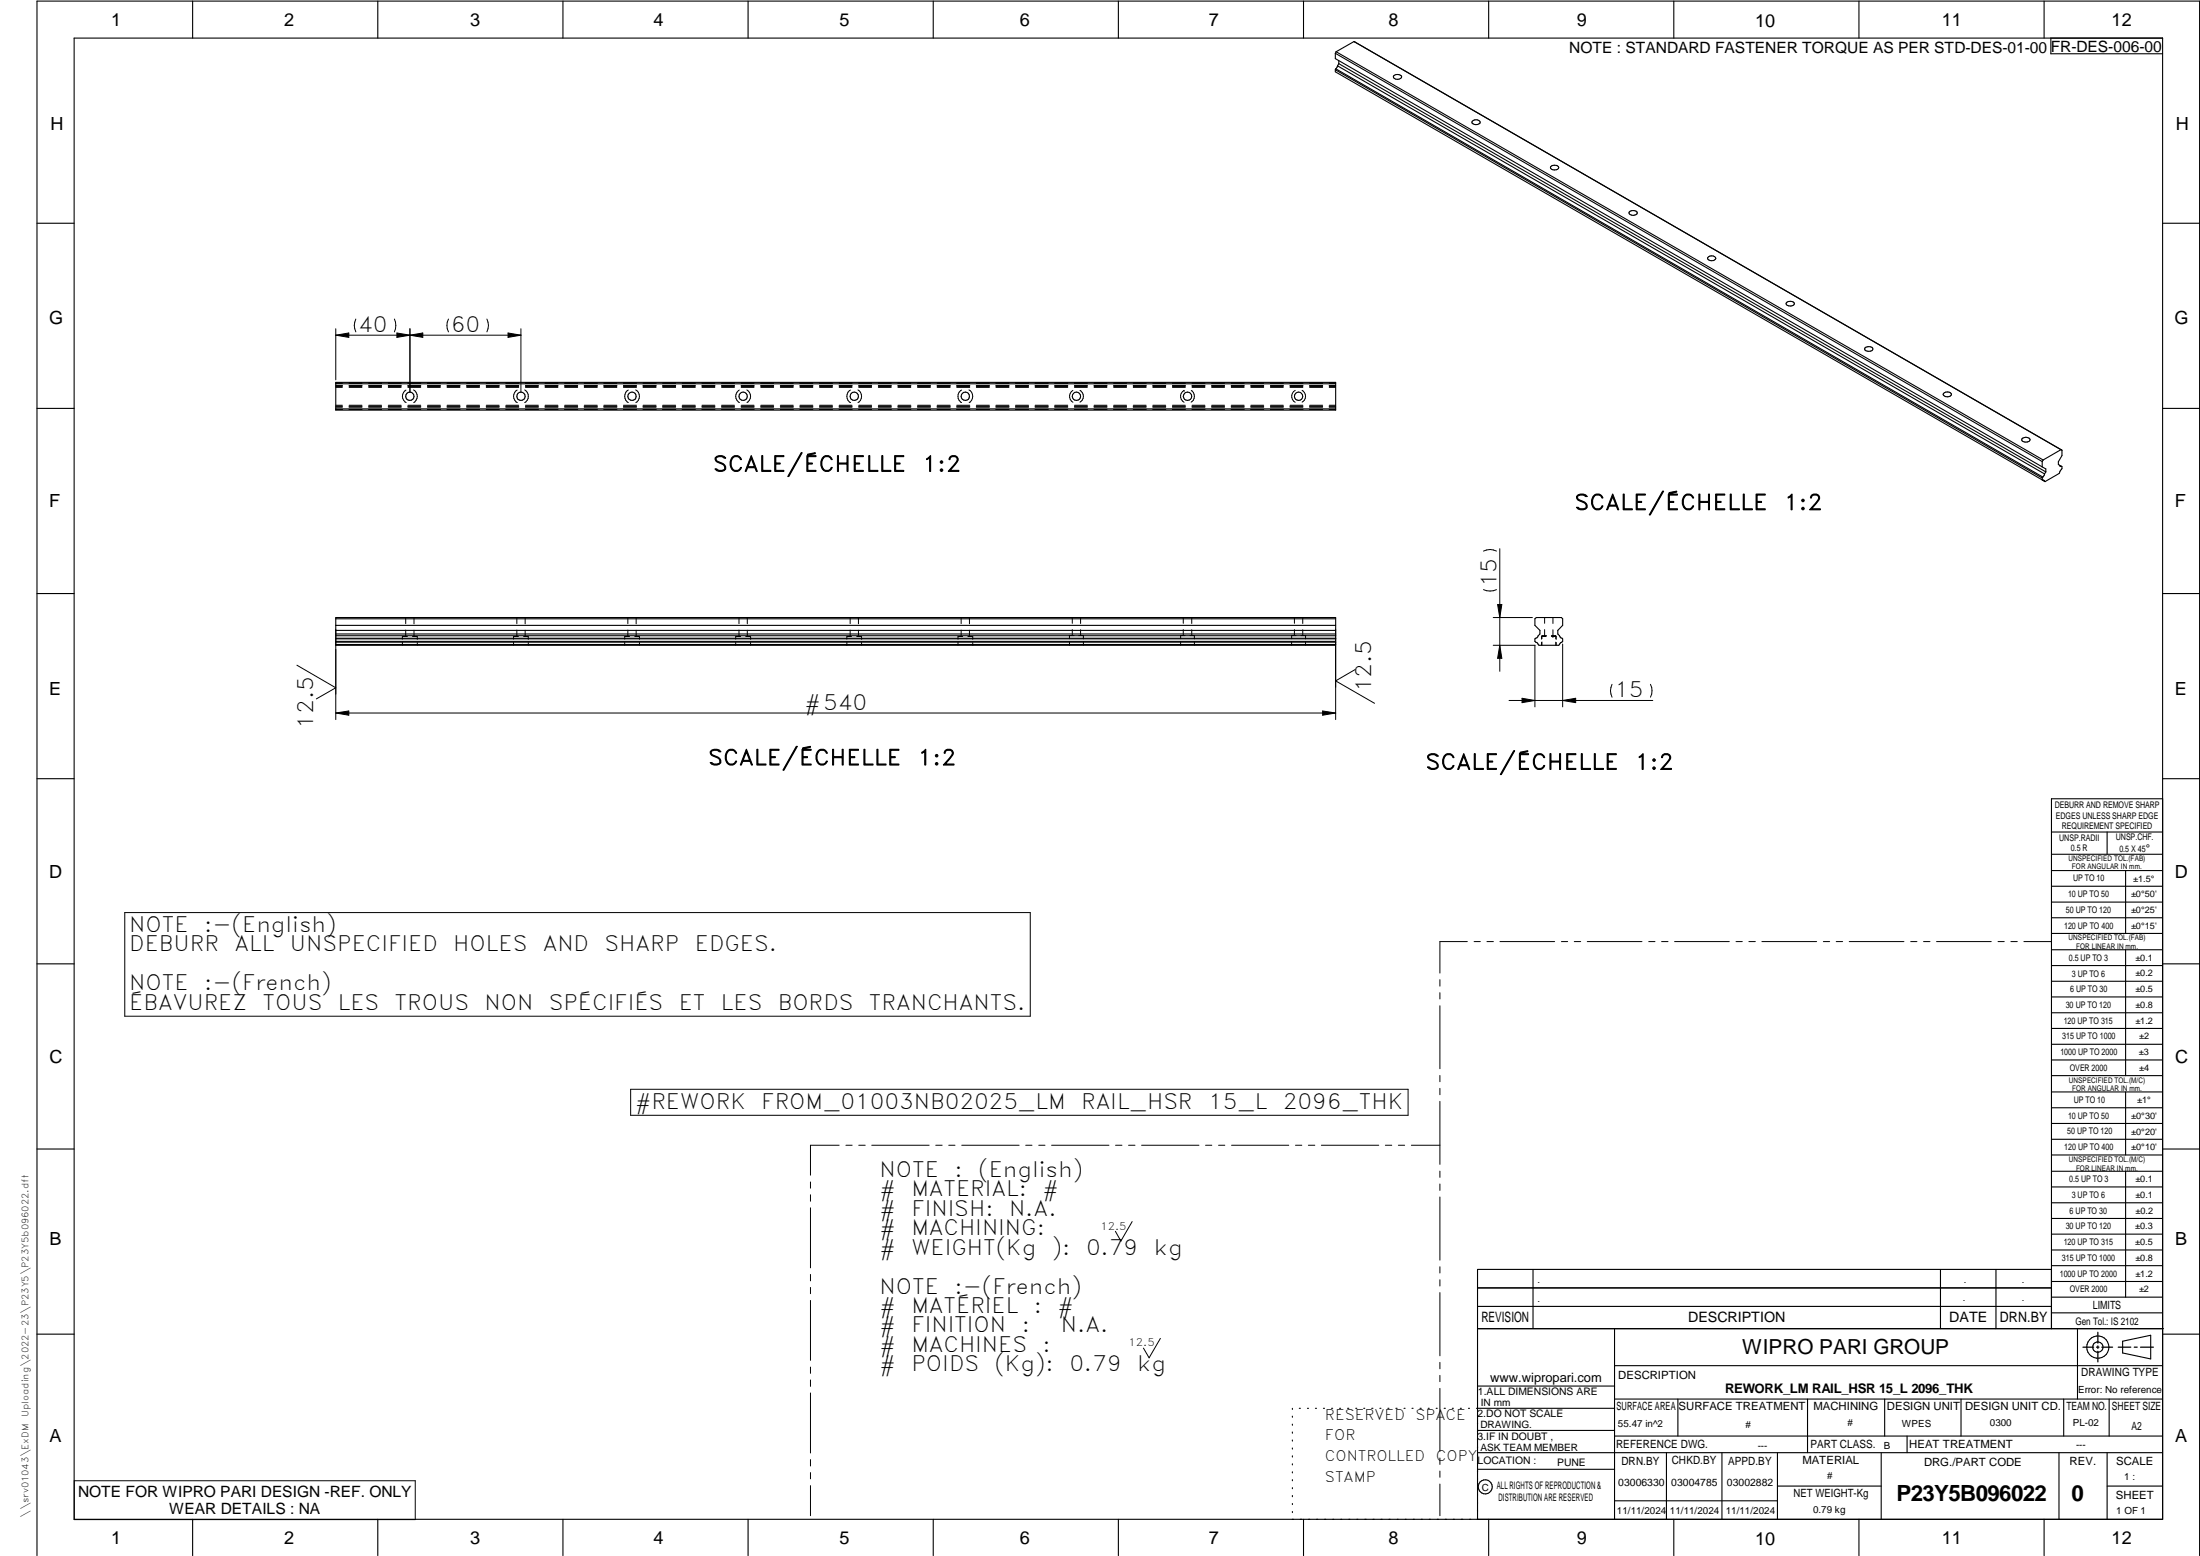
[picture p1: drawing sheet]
<svg xmlns="http://www.w3.org/2000/svg" width="594mm" height="420mm" viewBox="0 0 594 420" stroke-linecap="round" stroke-linejoin="round" font-family="sans-serif">
<g fill="none" stroke="#000" stroke-width=".3">
<path d="M20 10.3h564v400h-564zM52 .3v10M102 .3v10M152 .3v10M202 .3v10M252 .3v10M302 .3v10M352 .3v10M360.6 14.4v1.4l190.9 110.3M360.6 18.8v.6l190.9 110.2M360.6 14.4l190.9 110.2M360.6 18.8l190.9 110.3"/>
<path d="M360.7 18.6l-.1 .2M360.7 18.6l190.9 110.2M360.8 14l-.2 .4M360.8 14l190.9 110.2M361.2 17.8l-.5 .8M361.2 17.8l190.9 110.2M361.5 17.2l-.3 .6M361.5 16.4v.8M361.5 17.2l190.9 110.2M365.6 11.2l.3 .1M365.6 11.2l-4.8 2.8M365.6 11.2l191.2 110.4"/>
<path d="M402 .3v10M452 .3v10M502 .3v10M552 .3v10M553.8 10.3v4.2h30.2M376.3 20.5l.2-.2a1.36 1.36 0 0 1 2 .4 1.27 1.27 0 0 1-2.2 0zM397.5 32.8a1.36 1.36 0 0 1 2.2 .2 1.31 1.31 0 0 1-2.2 0zM418.8 45l1-.4a.98 .98 0 0 1 1.1 .7 1.31 1.31 0 0 1-2.2 0zM440 57.2l1-.3a.8 .8 0 0 1 1 .8l-.2 .3a1.34 1.34 0 0 1-1.9-.5zM10 60.3h10M461.2 69.5a1.35 1.35 0 0 1 2.1 .3 1.31 1.31 0 0 1-2.2 0zM584 60.3h10"/>
<path d="M482.4 81.7l1-.3a.8 .8 0 0 1 1.1 .9l-1.1 .3a.81 .81 0 0 1-1-.9zM503.6 94l1-.4a.77 .77 0 0 1 1.1 .9l-1.1 .4a.81 .81 0 0 1-1-.9zM10 110.3h10M90.7 103.3h270v7.4h-270zM90.7 110.4h270M90.7 103.6h270M524.8 106.3a1.38 1.38 0 0 1 2.2 .2 1.27 1.27 0 0 1-2.3 0zM546 118.5l.3-.2a1.41 1.41 0 0 1 1.9 .4 1.35 1.35 0 0 1-2.3 0zM584 110.3h10M551.5 124.6v1.5M551.5 129.1v.5M551.5 126.1l.9 .5v.8"/>
<path d="M551.5 129.6l.1 .1M551.6 129.7l.6 .3M551.6 129.7l.5 .3M551.6 128.8l-.1 .3M551.7 124.2l-.2 .4M552.1 130h.1M552.1 128l-.5 .8M552.4 127.4l-.3 .6M556.2 125.6l.4 .3M556.2 125.6l.1 .3h.3M556.6 125.9l.2 .1v.5l-.8 1.3-3.8 2.2M556.8 121.6v1.4l-1 1.7v.7l.4 .2"/>
<path d="M556.8 121.6l-.3-.2-4.8 2.8M10 160.3h10M90.7 174h270M90.7 173.4h270M90.7 167.1h270M90.7 168.9h270M90.7 170.2h270M90.7 171.2h270M90.7 171.7h270M90.7 172.3h270M90.7 172.5h270M90.7 173.2h270"/>
<path d="M360.7 171.7v-4.9h-270v7.4h270v-.8M360.7 172.3v1.1M360.7 171.7v.6M414.5 167.1l.4-.3h6.7l.4 .3v1.8l-1.3 1.3v1l.8 1 .5 .3v.7l-1.1 1h-5.3l-.6-.7-.5-.3v-.7l.5-.3 .8-1v-1l-1.3-1.3zM584 160.3h10M10 210.3h10M584 215.7h-30v143.1M584 210.3h10M554 224.7h30M554 230.7h30M554 235.1h30M554 239.3h30"/>
<path d="M569 224.7v6M574 235.1v17M554 243.6h30M554 247.8h30M554 252.1h30M554 256.5h30M574 256.5v33.9M10 260.3h10M554 260.7h30M554 265h30M554 269.2h30M554 273.5h30"/>
<path d="M554 277.7h30M584 260.3h10M554 282h30M554 286.2h30M554 290.4h30M554 294.9h30M554 299.1h30M574 294.9v17M10 310.3h10M554 303.4h30M554 307.6h30M554 311.9h30"/>
<path d="M554 316.3h30M574 316.3v34M584 310.3h10M554 320.5h30M554 324.8h30M554 329h30M554 333.2h30M554 337.5h30M399 358.8h185.2M399 352.8h155M399 347.8h155M414 342.8v16"/>
<path d="M436 358.8v51.5M524 342.8v16M539 342.8v16M554 341.8h30M554 346h30M554 350.3h30M554 354.5h30M554 342.8h-155v67.5M561 358.8v19M10 360.3h10M399 374.3h37M436 377.8h148"/>
<path d="M453.1 377.8v10M488.1 377.8v14.5M508.9 377.8v10M529.5 377.8v10M557.3 377.8v10M569.5 377.8v10M573.2 362.2l7.6-1.6v6.3l-7.6-1.6zM584 368.8h-148M584 360.3h10M349 380.3v.3M349 382.4v.3M349 384.6v.3"/>
<path d="M349 386.7v.3M349 388.8v.3M349 391v.3M349 393.1v.3M349 395.3v.3M349 397.4v.3M349 399.5v.3M350.9 380.3h.2M353.1 380.3h.2M355.2 380.3h.3M357.4 380.3h.3M359.6 380.3h.3"/>
<path d="M361.7 380.3h.3M363.9 380.3h.3M366.1 380.3h.3M368.3 380.3h.2M370.4 380.3h.3M372.6 380.3h.3M374.8 380.3h.3M376.9 380.3h.4M379.1 380.3h.3M381.3 380.3h.3M383.4 380.3h.4M385.6 380.3h.3"/>
<path d="M387.8 380.3h.3M390 380.3h.3M392.2 380.3h.3M394.3 380.3h.3M396.5 380.3h.3M398.7 380.3h37.3M399 396.7h37M399 392.3h185M399 386.2h37M436 387.8h148M450 392.3v18M465 392.3v18"/>
<path d="M480 392.3v18M508 392.3v18M515 387.8v4.5M556 392.3v18M569 392.3v18M52 410.3v9.7M102 410.3v9.7M152 410.3v9.7M202 410.3v9.7M252 410.3v9.7M302 410.3v9.7M349 401.7v.3"/>
<path d="M349 403.8v.4M349 406v.3M349 408.1v.3M352 410.3v9.7M402 410.3v9.7M436 405.3h44M452 410.3v9.7M480 401.3h28M502 410.3v9.7M552 410.3v9.7M569 401.3h15M10 420v-419.7h584v419.7"/>
<circle cx="110.7" cy="107" r="1.12"/>
<circle cx="140.7" cy="107" r="1.13"/>
<circle cx="170.7" cy="107" r="1.11"/>
<circle cx="200.7" cy="107" r="1.12"/>
<circle cx="230.7" cy="107" r="1.13"/>
<circle cx="260.7" cy="107" r="1.11"/>
<circle cx="290.7" cy="107" r="1.12"/>
<circle cx="320.7" cy="107" r="1.13"/>
<circle cx="350.7" cy="107" r="1.11"/>
<circle cx="566.5" cy="363.7" r="1.39"/>
<circle cx="566.5" cy="363.8" r="3"/>
<circle cx="401.1" cy="401.5" r="1.9"/>
</g>
<g fill="none" stroke="#000" stroke-width=".27">
<path d="M90.7 90.5l3.5-.6v1.2zM90.7 88.8v13.8M90.7 90.5h50M96.1 86.1a3.8 3.8 0 0 0 0 3.5M106.5 86.1a4.1 4.1 0 0 1 0 3.5M107.2 89.9l7 1.2v-1.2l-7 1.2zM110.7 88.8v17.2M121.1 86.1a3.8 3.8 0 0 0 0 3.5M131.5 86.1a3.8 3.8 0 0 1 0 3.5M137.2 89.9l3.5 .6-3.5 .6zM140.7 88.8v17.2M90.7 109.7h1.7"/>
<path d="M90.7 109.9h1.7M90.7 104.4h1.7M90.7 103.5h1.7M90.7 104.1h1.7M90.7 104.6h1.7M90.7 109.4h1.7M92.4 110.6h-1.7M94.3 109.7h3.4M94.3 109.9h3.4M94.3 104.4h3.4M94.3 103.5h3.4M94.3 104.1h3.4"/>
<path d="M94.3 104.6h3.4M94.3 109.4h3.4M97.7 110.6h-3.4M99.6 109.7h3.4M99.6 109.9h3.4M99.6 104.4h3.4M99.6 103.5h3.4M99.6 104.1h3.4M99.6 104.6h3.4M99.6 109.4h3.4M103 110.6h-3.4M104.9 109.7h3.4"/>
<path d="M104.9 109.9h3.4M104.9 104.4h3.4M104.9 103.5h3.4M104.9 104.1h3.4M104.9 104.6h3.4M104.9 109.4h3.4M108.3 110.6h-3.4M109.6 105.3a1.94 1.94 0 0 0 .1 3.4M110.1 109.7h3.5M110.1 109.9h3.5M110.1 104.4h3.5M110.1 103.5h3.5"/>
<path d="M110.1 104.1h3.5M110.1 104.6h3.5M110.1 109.4h3.5M111.7 105.3a1.98 1.98 0 0 1 0 3.4M113.6 110.6h-3.5M115.4 109.7h3.5M115.4 109.9h3.5M115.4 104.4h3.5M115.4 103.5h3.5M115.4 104.1h3.5M115.4 104.6h3.5M115.4 109.4h3.5"/>
<path d="M118.9 110.6h-3.5M120.7 109.7h3.5M120.7 109.9h3.5M120.7 104.4h3.5M120.7 103.5h3.5M120.7 104.1h3.5M120.7 104.6h3.5M120.7 109.4h3.5M124.2 110.6h-3.5M126 109.7h3.5M126 109.9h3.5M126 104.4h3.5"/>
<path d="M126 103.5h3.5M126 104.1h3.5M126 104.6h3.5M126 109.4h3.5M129.5 110.6h-3.5M131.3 109.7h3.5M131.3 109.9h3.5M131.3 104.4h3.5M131.3 110.6h3.5M131.3 103.5h3.5M131.3 104.1h3.5M131.3 104.6h3.5"/>
<path d="M131.3 109.4h3.5M136.6 109.7h3.5M136.6 109.9h3.5M136.6 104.4h3.5M136.6 110.6h3.5M136.6 103.5h3.5M136.6 104.1h3.5M136.6 104.6h3.5M136.6 109.4h3.5M139.7 105.3a1.94 1.94 0 0 0 0 3.4M141.7 105.3a2 2 0 0 1 0 3.4M141.9 109.7h3.5"/>
<path d="M141.9 109.9h3.5M141.9 104.4h3.5M141.9 110.6h3.5M141.9 103.5h3.5M141.9 104.1h3.5M141.9 104.6h3.5M141.9 109.4h3.5M147.2 109.7h3.5M147.2 109.9h3.5M147.2 104.4h3.5M147.2 110.6h3.5M147.2 103.5h3.5"/>
<path d="M147.2 104.1h3.5M147.2 104.6h3.5M147.2 109.4h3.5M152.5 109.7h3.5M152.5 109.9h3.5M152.5 104.4h3.5M152.5 110.6h3.5M152.5 103.5h3.5M152.5 104.1h3.5M152.5 104.6h3.5M152.5 109.4h3.5M157.8 109.7h3.5"/>
<path d="M157.8 109.9h3.5M157.8 104.4h3.5M157.8 110.6h3.5M157.8 103.5h3.5M157.8 104.1h3.5M157.8 104.6h3.5M157.8 109.4h3.5M163.1 109.7h3.5M163.1 109.9h3.5M163.1 104.4h3.5M163.1 110.6h3.5M163.1 103.5h3.5"/>
<path d="M163.1 104.1h3.5M163.1 104.6h3.5M163.1 109.4h3.5M168.4 109.7h3.5M168.4 109.9h3.5M168.4 104.4h3.5M168.4 110.6h3.5M168.4 103.5h3.5M168.4 104.1h3.5M168.4 104.6h3.5M168.4 109.4h3.5M169.7 105.3a1.96 1.96 0 0 0 0 3.4"/>
<path d="M171.7 105.3a1.98 1.98 0 0 1 0 3.4M173.6 109.7h3.6M173.6 109.9h3.6M173.6 104.4h3.6M173.6 110.6h3.6M173.6 103.5h3.6M173.6 104.1h3.6M173.6 104.6h3.6M173.6 109.4h3.6M178.9 109.7h3.5M178.9 109.9h3.5M178.9 104.4h3.5"/>
<path d="M178.9 110.6h3.5M178.9 103.5h3.5M178.9 104.1h3.5M178.9 104.6h3.5M178.9 109.4h3.5M184.2 109.7h3.5M184.2 109.9h3.5M184.2 104.4h3.5M184.2 110.6h3.5M184.2 103.5h3.5M184.2 104.1h3.5M184.2 104.6h3.5"/>
<path d="M184.2 109.4h3.5M189.6 109.7h3.4M189.6 109.9h3.4M189.6 104.4h3.4M189.6 110.6h3.4M189.6 103.5h3.4M189.6 104.1h3.4M189.6 104.6h3.4M189.6 109.4h3.4M194.9 109.7h3.4M194.9 109.9h3.4M194.9 104.4h3.4"/>
<path d="M194.9 110.6h3.4M194.9 103.5h3.4M194.9 104.1h3.4M194.9 104.6h3.4M194.9 109.4h3.4M199.6 105.3a1.94 1.94 0 0 0 .1 3.4M200.1 109.7h3.5M200.1 109.9h3.5M200.1 104.4h3.5M200.1 110.6h3.5M200.1 103.5h3.5M200.1 104.1h3.5"/>
<path d="M200.1 104.6h3.5M200.1 109.4h3.5M201.7 105.3a1.98 1.98 0 0 1 0 3.4M205.4 109.7h3.5M205.4 109.9h3.5M205.4 104.4h3.5M205.4 110.6h3.5M205.4 103.5h3.5M205.4 104.1h3.5M205.4 104.6h3.5M205.4 109.4h3.5M210.7 109.7h3.5"/>
<path d="M210.7 109.9h3.5M210.7 104.4h3.5M210.7 110.6h3.5M210.7 103.5h3.5M210.7 104.1h3.5M210.7 104.6h3.5M210.7 109.4h3.5M216 109.7h3.5M216 109.9h3.5M216 104.4h3.5M216 110.6h3.5M216 103.5h3.5"/>
<path d="M216 104.1h3.5M216 104.6h3.5M216 109.4h3.5M221.3 109.7h3.5M221.3 109.9h3.5M221.3 104.4h3.5M221.3 110.6h3.5M221.3 103.5h3.5M221.3 104.1h3.5M221.3 104.6h3.5M221.3 109.4h3.5M226.6 109.7h3.5"/>
<path d="M226.6 109.9h3.5M226.6 104.4h3.5M226.6 110.6h3.5M226.6 103.5h3.5M226.6 104.1h3.5M226.6 104.6h3.5M226.6 109.4h3.5M229.7 105.3a1.94 1.94 0 0 0 0 3.4M231.7 105.3a2 2 0 0 1 0 3.4M231.9 109.7h3.5M231.9 109.9h3.5M231.9 104.4h3.5"/>
<path d="M231.9 110.6h3.5M231.9 103.5h3.5M231.9 104.1h3.5M231.9 104.6h3.5M231.9 109.4h3.5M237.2 109.7h3.5M237.2 109.9h3.5M237.2 104.4h3.5M237.2 110.6h3.5M237.2 103.5h3.5M237.2 104.1h3.5M237.2 104.6h3.5"/>
<path d="M237.2 109.4h3.5M242.5 109.7h3.4M242.5 109.9h3.4M242.5 104.4h3.4M242.5 110.6h3.4M242.5 103.5h3.4M242.5 104.1h3.4M242.5 104.6h3.4M242.5 109.4h3.4M247.8 109.7h3.4M247.8 109.9h3.4M247.8 104.4h3.4"/>
<path d="M247.8 110.6h3.4M247.8 103.5h3.4M247.8 104.1h3.4M247.8 104.6h3.4M247.8 109.4h3.4M253.1 109.7h3.5M253.1 109.9h3.5M253.1 104.4h3.5M253.1 110.6h3.5M253.1 103.5h3.5M253.1 104.1h3.5M253.1 104.6h3.5"/>
<path d="M253.1 109.4h3.5M258.4 109.7h3.5M258.4 109.9h3.5M258.4 104.4h3.5M258.4 110.6h3.5M258.4 103.5h3.5M258.4 104.1h3.5M258.4 104.6h3.5M258.4 109.4h3.5M259.7 105.3a1.96 1.96 0 0 0 0 3.4M261.7 105.3a1.98 1.98 0 0 1 0 3.4M263.6 109.7h3.6"/>
<path d="M263.6 109.9h3.6M263.6 104.4h3.6M263.6 110.6h3.6M263.6 103.5h3.6M263.6 104.1h3.6M263.6 104.6h3.6M263.6 109.4h3.6M268.9 109.7h3.6M268.9 109.9h3.6M268.9 104.4h3.6M268.9 110.6h3.6M268.9 103.5h3.6"/>
<path d="M268.9 104.1h3.6M268.9 104.6h3.6M268.9 109.4h3.6M274.2 109.7h3.5M274.2 109.9h3.5M274.2 104.4h3.5M274.2 110.6h3.5M274.2 103.5h3.5M274.2 104.1h3.5M274.2 104.6h3.5M274.2 109.4h3.5M279.5 109.7h3.5"/>
<path d="M279.5 109.9h3.5M279.5 104.4h3.5M279.5 110.6h3.5M279.5 103.5h3.5M279.5 104.1h3.5M279.5 104.6h3.5M279.5 109.4h3.5M284.8 109.7h3.5M284.8 109.9h3.5M284.8 104.4h3.5M284.8 110.6h3.5M284.8 103.5h3.5"/>
<path d="M284.8 104.1h3.5M284.8 104.6h3.5M284.8 109.4h3.5M289.7 105.4a1.87 1.87 0 0 0 0 3.2M290.1 109.7h3.5M290.1 109.9h3.5M290.1 104.4h3.5M290.1 110.6h3.5M290.1 103.5h3.5M290.1 104.1h3.5M290.1 104.6h3.5M290.1 109.4h3.5"/>
<path d="M291.6 105.4a1.82 1.82 0 0 1 0 3.2M295.4 109.7h3.5M295.4 109.9h3.5M295.4 104.4h3.5M295.4 110.6h3.5M295.4 103.5h3.5M295.4 104.1h3.5M295.4 104.6h3.5M295.4 109.4h3.5M300.7 109.7h3.5M300.7 109.9h3.5M300.7 104.4h3.5"/>
<path d="M300.7 110.6h3.5M300.7 103.5h3.5M300.7 104.1h3.5M300.7 104.6h3.5M300.7 109.4h3.5M306 109.7h3.5M306 109.9h3.5M306 104.4h3.5M306 110.6h3.5M306 103.5h3.5M306 104.1h3.5M306 104.6h3.5"/>
<path d="M306 109.4h3.5M311.3 109.7h3.5M311.3 109.9h3.5M311.3 104.4h3.5M311.3 110.6h3.5M311.3 103.5h3.5M311.3 104.1h3.5M311.3 104.6h3.5M311.3 109.4h3.5M316.6 109.7h3.5M316.6 109.9h3.5M316.6 104.4h3.5"/>
<path d="M316.6 110.6h3.5M316.6 103.5h3.5M316.6 104.1h3.5M316.6 104.6h3.5M316.6 109.4h3.5M319.7 105.4a1.83 1.83 0 0 0 0 3.2M319.7 105.4h.1M321.7 105.5a1.85 1.85 0 0 1-.1 3.1M321.9 109.7h3.5M321.9 109.9h3.5M321.9 104.4h3.5M321.9 110.6h3.5"/>
<path d="M321.9 103.5h3.5M321.9 104.1h3.5M321.9 104.6h3.5M321.9 109.4h3.5M327.2 109.7h3.5M327.2 109.9h3.5M327.2 104.4h3.5M327.2 110.6h3.5M327.2 103.5h3.5M327.2 104.1h3.5M327.2 104.6h3.5M327.2 109.4h3.5"/>
<path d="M332.5 109.7h3.5M332.5 109.9h3.5M332.5 104.4h3.5M332.5 110.6h3.5M332.5 103.5h3.5M332.5 104.1h3.5M332.5 104.6h3.5M332.5 109.4h3.5M337.8 109.7h3.4M337.8 109.9h3.4M337.8 104.4h3.4M337.8 110.6h3.4"/>
<path d="M337.8 103.5h3.4M337.8 104.1h3.4M337.8 104.6h3.4M337.8 109.4h3.4M343.1 109.7h3.4M343.1 109.9h3.4M343.1 104.4h3.4M343.1 110.6h3.4M343.1 103.5h3.4M343.1 104.1h3.4M343.1 104.6h3.4M343.1 109.4h3.4"/>
<path d="M348.4 109.7h3.4M348.4 109.9h3.4M348.4 104.4h3.4M348.4 110.6h3.4M348.4 103.5h3.4M348.4 104.1h3.4M348.4 104.6h3.4M348.4 109.4h3.4M349.8 105.4a1.83 1.83 0 0 0 0 3.2M351.6 105.4a1.82 1.82 0 0 1 0 3.2M353.6 109.7h3.6M353.6 109.9h3.6"/>
<path d="M353.6 104.4h3.6M353.6 110.6h3.6M353.6 103.5h3.6M353.6 104.1h3.6M353.6 104.6h3.6M353.6 109.4h3.6M358.9 109.7h1.8M358.9 109.9h1.8M358.9 104.4h1.8M358.9 110.6h1.8M358.9 103.5h1.8M358.9 104.1h1.8"/>
<path d="M358.9 104.6h1.8M358.9 109.4h1.8M400.6 148.8a3.9 3.9 0 0 1 3.5 0M400.6 159.2a4.2 4.2 0 0 0 3.5 0M405 148.2v33.1M80.2 179.6l10.5 6.1-5.3 3M90.7 169.9v24.4M108.7 173.4v.8M109.6 166.8v1.6M109.6 170.1v1.8M110 171.9h-1.3v.7M111.4 171.9h1.3v.7"/>
<path d="M111.8 166.8v1.6M111.8 170.2v1.7M112.7 173.5v.7M138.7 173.4v.8M139.6 166.8v1.6M139.6 170.1v1.8M140 171.9h-1.3v.7M141.4 171.9h1.3v.7M141.8 166.8v1.6M141.8 170.2v1.7M142.7 173.5v.7M168.7 173.4v.8"/>
<path d="M169.5 166.8v1.6M169.5 170.1v1.8M170 171.9h-1.3v.7M171.4 171.9h1.3v.7M171.8 166.8v1.6M171.8 170.2v1.7M172.7 173.5v.7M198.7 173.4v.8M199.6 166.8v1.6M199.6 170.1v1.8M200 171.9h-1.3v.7M201.4 171.9h1.3v.7"/>
<path d="M201.8 166.8v1.6M201.8 170.2v1.7M202.7 173.5v.7M228.7 173.4v.8M229.6 166.8v1.6M229.6 170.1v1.8M229.9 171.9h-1.2v.7M231.3 171.9h1.4v.7M231.8 166.8v1.6M231.8 170.2v1.7M232.7 173.5v.7M258.7 173.4v.8"/>
<path d="M259.5 166.8v1.6M259.5 170.1v1.8M260 171.9h-1.3v.7M261.4 171.9h1.3v.7M261.8 166.8v1.6M261.8 170.2v1.7M262.7 173.5v.7M288.8 173.4v.8M289.6 166.8v1.5M289.6 170v1.6M290 171.6h-1.2v.9M291.3 171.6h1.3v.9"/>
<path d="M291.8 166.8v1.6M291.8 170.1v1.5M292.6 173.4v.8M318.8 173.4v.8M319.5 166.8v1.5M319.5 170v1.6M320 171.6h-1.2v.9M321.3 171.6h1.2v.9M321.8 166.8v1.6M321.8 170.1v1.5M322.5 173.4v.8M348.8 173.4v.8"/>
<path d="M349.5 166.8v1.5M349.5 170v1.6M350 171.6h-1.2v.9M351.3 171.6h1.2v.9M351.8 166.8v1.6M351.8 170.1v1.5M352.5 173.4v.8M360.7 169.9v24.4M403.2 166.8h10.6M403.2 174.2h11.3v16.7M404.4 163.2h1.1l-.5 3.6zM405 174.2l.5 3.6h-1.1z"/>
<path d="M416.3 173.4v.8M416.4 173.4v.8M417.1 171.6h.1M417.1 166.8v1.5M417.1 170v1.6M417.1 171.8v.1M417.5 171.9h-1.2v.7M417.6 171.6h-1.2v.9M418.9 171.9h1.3v.7M418.9 171.6h1.2v.9M419.3 171.9h.1M419.3 166.8v1.6"/>
<path d="M419.3 170.1v1.6M420.1 173.4v.8M420.2 173.5v.7M422 173.9v17M90.7 192.5l3.5-.5v1.1zM90.7 192.5h270M357.2 192l3.5 .5-3.5 .6zM365.9 180.8l-5.2 3.1 10.5 6M407.5 189.1h38.8M411 188.6l3.5 .5-3.5 .6zM422 189.1l3.5-.5v1.1zM435.3 184.8a3.8 3.8 0 0 0 0 3.5"/>
<path d="M445.7 184.8a3.8 3.8 0 0 1 0 3.5M33.7 246.4h244.5v28h-244.5zM396.2 254.3h-7.4v8.5M398.1 254.3h1.6M401.5 254.3h1.8M405 254.3h14.8M421.6 254.3h1.7M425.1 254.3h1.7M428.6 254.3h14.8M445.2 254.3h1.7M448.7 254.3h1.7M452.2 254.3h14.8"/>
<path d="M468.8 254.3h1.7M472.3 254.3h1.7M475.8 254.3h14.8M492.4 254.3h1.7M495.8 254.3h1.8M499.4 254.3h14.7M516 254.3h1.6M519.4 254.3h1.8M522.9 254.3h14.8M539.5 254.3h1.7M543 254.3h1.7M546.5 254.3h7.4"/>
<path d="M388.8 264.5v1.8M388.8 268.1v1.6M388.8 271.6v17M170.3 294.1h209.9v7.1h-209.9zM388.8 290.4v1.7M388.8 293.9v1.7M388.8 297.4v17M218.9 319.2v1.6M226.6 309.2h-7.7v8.1M228.4 309.2h1.7M231.9 309.2h1.7M235.4 309.2h15.5"/>
<path d="M252.7 309.2h1.7M256.2 309.2h1.7M259.7 309.2h15.5M277 309.2h1.7M280.5 309.2h1.7M284 309.2h15.5M301.2 309.2h1.8M304.8 309.2h1.7M308.3 309.2h15.5M325.5 309.2h1.7M329.1 309.2h1.6M332.6 309.2h15.4"/>
<path d="M349.8 309.2h1.7M353.3 309.2h1.7M356.8 309.2h15.5M374.1 309.2h1.7M377.6 309.2h1.7M381.1 309.2h7.7M388.8 316.2v1.7M388.8 319.7v1.7M218.9 322.6v1.8M218.9 326.1v16.2M305.7 329.9l-3 5.2-1.5-2.6M388.8 323.2v17.1"/>
<path d="M218.9 344.1v1.8M218.9 347.6v1.7M218.9 351.2v16.1M388.8 342.1v1.6M388.8 345.6v1.7M388.8 349v17.1M218.9 369.1v1.7M218.9 372.6v1.8M218.9 376.1v16.2M313.3 361.4l-3 5.2-1.5-2.6M388.8 367.9v1.7M388.8 371.4v1.7"/>
<path d="M388.8 374.9v17M20.1 399.8h92v10.5h-92zM218.9 394.1v1.8M218.9 397.6v1.7M388.8 393.7v1.7M388.8 397.2v1.7M218.9 401.2v8.1M388.8 400.7v8.6"/>
</g>
<path d="M566.5 359.7v3M562.5 363.8h2.9M566.1 363.8h.7M566.5 363.4v.7M566.5 364.9v2.8M567.6 363.8h2.9M572 363.8h3.4M576.3 363.8h.8M578 363.8h3.5" fill="none" stroke="#000" stroke-width=".34"/>
<path d="M90.7 90.5l3.5-.6v1.2zM107.2 89.9l3.5 .6-3.5 .6zM110.7 90.5l3.5-.6v1.2zM137.2 89.9l3.5 .6-3.5 .6zM405 174.2l.5 3.6h-1.1zM404.4 163.2h1.1l-.5 3.6zM90.7 192.5l3.5-.5v1.1zM357.2 192l3.5 .5-3.5 .6zM411 188.6l3.5 .5-3.5 .6zM422 189.1l3.5-.5v1.1z" fill="#000"/>
<g font-size="6">
<text x="512.1" y="405.2">P23Y5B096022</text>
<text x="559.4" y="405.2">0</text>
</g>
<g font-size="5.7">
<text x="96.7" y="89.6">40</text>
<text x="121.7" y="89.6">60</text>
<text x="192.5" y="127.3">SCALE/ÉCHELLE</text>
<text x="249.1" y="127.3">1:2</text>
<text x="425.1" y="137.7">SCALE/ÉCHELLE</text>
<text x="481.7" y="137.7">1:2</text>
<text x="404.1" y="158.6" transform="rotate(-90 404.1 158.6)">15</text>
<text x="217.2" y="191.7">#540</text>
<text x="370.3" y="186.9" transform="rotate(-90 370.3 186.9)">12.5</text>
<text x="435.9" y="188.3">15</text>
<text x="84.6" y="196.8" transform="rotate(-90 84.6 196.8)">12.5</text>
<text x="191.2" y="206.6">SCALE/ÉCHELLE</text>
<text x="247.7" y="206.6">1:2</text>
<text x="384.9" y="207.8">SCALE/ÉCHELLE</text>
<text x="441.5" y="207.8">1:2</text>
<text x="34.9" y="251.7">NOTE</text>
<text x="55.1" y="251.7">:-(English)</text>
<text x="34.9" y="256.9">DEBURR</text>
<text x="63.4" y="256.9">ALL</text>
<text x="78.3" y="256.9">UNSPECIFIED</text>
<text x="122.4" y="256.9">HOLES</text>
<text x="146.6" y="256.9">AND</text>
<text x="163.2" y="256.9">SHARP</text>
<text x="187.6" y="256.9">EDGES.</text>
<text x="34.9" y="267.4">NOTE</text>
<text x="55.1" y="267.4">:-(French)</text>
<text x="34.9" y="272.7">ÉBAVUREZ</text>
<text x="70.9" y="272.7">TOUS</text>
<text x="91.2" y="272.7">LES</text>
<text x="106.5" y="272.7">TROUS</text>
<text x="130.8" y="272.7">NON</text>
<text x="148.2" y="272.7">SPÉCIFIÉS</text>
<text x="183.3" y="272.7">ET</text>
<text x="194.7" y="272.7">LES</text>
<text x="210" y="272.7">BORDS</text>
<text x="234.6" y="272.7">TRANCHANTS.</text>
<text x="171.5" y="299.4">#REWORK</text>
<text x="205.6" y="299.4">FROM_01003NB02025_LM</text>
<text x="291.9" y="299.4">RAIL_HSR</text>
<text x="326.2" y="299.4">15_L</text>
<text x="346.4" y="299.4">2096_THK</text>
<text x="237.5" y="317.8">NOTE</text>
<text x="257.7" y="317.8">:</text>
<text x="264.1" y="317.8">(English)</text>
<text x="237.5" y="323">#</text>
<text x="246.1" y="323">MATERIAL:</text>
<text x="281.5" y="323">#</text>
<text x="237.5" y="328.3">#</text>
<text x="246.1" y="328.3">FINISH:</text>
<text x="272.5" y="328.3">N.A.</text>
<text x="237.5" y="333.5">#</text>
<text x="246.1" y="333.5">MACHINING:</text>
<text x="237.5" y="338.8">#</text>
<text x="246.1" y="338.8">WEIGHT(Kg</text>
<text x="284" y="338.8">):</text>
<text x="293.3" y="338.8">0.79</text>
<text x="311.6" y="338.8">kg</text>
<text x="237.5" y="349.3">NOTE</text>
<text x="257.7" y="349.3">:-(French)</text>
<text x="237.5" y="354.5">#</text>
<text x="237.5" y="359.8">#</text>
<text x="246.1" y="354.5">MATÉRIEL</text>
<text x="246.1" y="359.8">FINITION</text>
<text x="275.9" y="359.8">:</text>
<text x="279.2" y="354.5">:</text>
<text x="285.6" y="354.5">#</text>
<text x="286.5" y="359.8">N.A.</text>
<text x="237.5" y="365">#</text>
<text x="246.1" y="365">MACHINES</text>
<text x="281.5" y="365">:</text>
<text x="237.5" y="370.3">#</text>
<text x="246.1" y="370.3">POIDS</text>
<text x="268.5" y="370.3">(Kg):</text>
<text x="288.8" y="370.3">0.79</text>
<text x="307.1" y="370.3">kg</text>
</g>
<text font-size="5.6" x="470.5" y="365.5">WIPRO PARI GROUP</text>
<g font-size="4.9">
<text x="30" y="6.9">1</text>
<text x="76.7" y="6.9">2</text>
<text x="127" y="6.9">3</text>
<text x="176.5" y="6.9">4</text>
<text x="226.7" y="6.9">5</text>
<text x="275.4" y="6.9">6</text>
<text x="326.4" y="6.9">7</text>
<text x="375" y="6.9">8</text>
<text x="425.8" y="6.9">9</text>
<text x="473.9" y="7.3">10</text>
<text x="524.3" y="6.9">11</text>
<text x="570.2" y="6.9">12</text>
<text x="13.6" y="35.1">H</text>
<text x="587.6" y="35.1">H</text>
<text x="13.2" y="87.5">G</text>
<text x="587.2" y="87.5">G</text>
<text x="13.2" y="137">F</text>
<text x="587.2" y="137">F</text>
<text x="13.2" y="187.6">E</text>
<text x="587.2" y="187.6">E</text>
<text x="13.2" y="237">D</text>
<text x="587.2" y="237">D</text>
<text x="13.4" y="287.1">C</text>
<text x="587.4" y="287.1">C</text>
<text x="13.4" y="336.2">B</text>
<text x="587.4" y="336.2">B</text>
<text x="13.4" y="389.3">A</text>
<text x="587.4" y="389.3">A</text>
<text x="30" y="416.9">1</text>
<text x="76.7" y="416.9">2</text>
<text x="127" y="416.9">3</text>
<text x="176.5" y="416.9">4</text>
<text x="226.7" y="416.9">5</text>
<text x="275.4" y="416.9">6</text>
<text x="326.4" y="416.9">7</text>
<text x="375" y="416.9">8</text>
<text x="425.8" y="416.9">9</text>
<text x="473.9" y="417.3">10</text>
<text x="524.3" y="416.9">11</text>
<text x="570.2" y="416.9">12</text>
</g>
<g font-size="4.2">
<text x="423.7" y="14.3">NOTE : STANDARD FASTENER TORQUE AS PER STD-DES-01-00</text>
<text x="553.8" y="14">FR-DES-006-00</text>
<text x="21.1" y="404.3">NOTE FOR WIPRO PARI DESIGN -REF. ONLY</text>
<text x="45.7" y="408.8">WEAR DETAILS : NA</text>
</g>
<g font-size="3.9">
<text x="400" y="357.1">REVISION</text>
<text x="455.9" y="357.1">DESCRIPTION</text>
<text x="526.4" y="357.1">DATE</text>
<text x="540" y="357.1">DRN.BY</text>
<text x="357.8" y="383.3">RESERVED</text>
<text x="382.3" y="383.3">SPACE</text>
<text x="357.8" y="388.9">FOR</text>
<text x="357.8" y="394.5">CONTROLLED</text>
<text x="387.8" y="394.5">COPY</text>
<text x="357.8" y="400">STAMP</text>
</g>
<text font-size="3.6" x="465.8" y="376.1">REWORK_LM RAIL_HSR 15_L 2096_THK</text>
<text font-size="3.5" x="402.4" y="373.3">www.wipropari.com</text>
<g font-size="3.1">
<text x="565.1" y="353.5">LIMITS</text>
<text x="562" y="371.7">DRAWING TYPE</text>
<text x="437" y="372.3">DESCRIPTION</text>
<text x="436.5" y="380.8">SURFACE AREA</text>
<text x="453.3" y="380.8">SURFACE TREATMENT</text>
<text x="489.7" y="380.8">MACHINING</text>
<text x="509.5" y="380.8">DESIGN UNIT</text>
<text x="530.6" y="380.8">DESIGN UNIT CD.</text>
<text x="558" y="380.6">TEAM NO.</text>
<text x="570.3" y="380.7">SHEET SIZE</text>
<text x="575.6" y="386.1">A2</text>
<text x="436.4" y="391.1">REFERENCE DWG.</text>
<text x="437.8" y="395.5">DRN.BY</text>
<text x="451.4" y="395.4">CHKD.BY</text>
<text x="466.6" y="395.5">APPD.BY</text>
<text x="486.7" y="395.4">MATERIAL</text>
<text x="488.9" y="390.9">PART CLASS.</text>
<text x="515.6" y="390.9">HEAT TREATMENT</text>
<text x="519.6" y="395.9">DRG./PART CODE</text>
<text x="558.9" y="395.5">REV.</text>
<text x="571.4" y="395.6">SCALE</text>
<text x="484.3" y="404.2">NET WEIGHT-Kg</text>
<text x="571.4" y="404.7">SHEET</text>
</g>
<text font-size="3" x="579.5" y="230.1">°</text>
<g font-size="2.8">
<text x="297.2" y="332.1">12.5</text>
<text x="560.4" y="357.7">Gen Tol.: IS 2102</text>
<text x="304.8" y="363.6">12.5</text>
<text x="399.1" y="376.6">1.ALL DIMENSIONS ARE</text>
<text x="399" y="382.7">2.DO NOT SCALE</text>
<text x="399" y="388.7">3.IF IN DOUBT ,</text>
<text x="399" y="395.4">LOCATION :</text>
<text x="420.5" y="396">PUNE</text>
<text x="404.2" y="402">ALL RIGHTS OF REPRODUCTION &amp;</text>
<text x="437" y="401.2">03006330</text>
<text x="451.3" y="401.2">03004785</text>
<text x="466.3" y="401.2">03002882</text>
<text x="404.7" y="405.4">DISTRIBUTION ARE RESERVED</text>
</g>
<g font-size="2.7">
<text x="561.2" y="376.2">Error: No reference</text>
<text x="399.9" y="379.7">IN mm</text>
<text x="399.7" y="385.7">DRAWING.</text>
<text x="436.9" y="385.4">55.47 in^2</text>
<text x="471.4" y="385.5">#</text>
<text x="498.9" y="385">#</text>
<text x="513.6" y="385.3">WPES</text>
<text x="537.3" y="385.1">0300</text>
<text x="559.7" y="385.1">PL-02</text>
<text x="399.7" y="391.8">ASK TEAM MEMBER</text>
<text x="474.6" y="391.2">---</text>
<text x="508.7" y="391.2">B</text>
<text x="560.6" y="391.1">---</text>
<text x="493.4" y="399.5">#</text>
<text x="573.6" y="399.7">1 :</text>
<text x="400.1" y="402.5">C</text>
<text x="436.6" y="408.7">11/11/2024</text>
<text x="450.9" y="408.8">11/11/2024</text>
<text x="466" y="408.9">11/11/2024</text>
<text x="489.6" y="408.5">0.79 kg</text>
<text x="571.4" y="408.7">1 OF 1</text>
</g>
<g font-size="2.5">
<text x="554.9" y="218.3">DEBURR AND REMOVE SHARP</text>
<text x="555.2" y="221">EDGES UNLESS SHARP EDGE</text>
<text x="556.1" y="227.1">UNSP.RADII</text>
<text x="556.8" y="223.8">REQUIREMENT SPECIFIED</text>
<text x="571.4" y="226.9">UNSP.CHF.</text>
<text x="559.2" y="229.9">0.5 R</text>
<text x="572.3" y="230.1">0.5 X 45</text>
<text x="559.8" y="238">UP TO 10</text>
<text x="576.1" y="238.1">±1.5°</text>
<text x="558.5" y="242.2">10 UP TO 50</text>
<text x="575.5" y="242.3">±0°50'</text>
<text x="557.4" y="250.7">120 UP TO 400</text>
<text x="557.9" y="246.5">50 UP TO 120</text>
<text x="575.5" y="250.7">±0°15'</text>
<text x="575.5" y="246.5">±0°25'</text>
<text x="558.7" y="259.4">0.5 UP TO 3</text>
<text x="559.5" y="263.7">3 UP TO 6</text>
<text x="576.6" y="263.6">±0.2</text>
<text x="576.6" y="259.4">±0.1</text>
<text x="559" y="267.9">6 UP TO 30</text>
<text x="576.6" y="267.9">±0.5</text>
<text x="557.8" y="272.2">30 UP TO 120</text>
<text x="576.6" y="272.2">±0.8</text>
<text x="556.9" y="280.7">315 UP TO 1000</text>
<text x="557.3" y="276.4">120 UP TO 315</text>
<text x="576.6" y="276.4">±1.2</text>
<text x="577.7" y="280.7">±2</text>
<text x="556.4" y="284.9">1000 UP TO 2000</text>
<text x="577.6" y="284.9">±3</text>
<text x="558.9" y="289.2">OVER 2000</text>
<text x="577.7" y="289.3">±4</text>
<text x="560" y="297.9">UP TO 10</text>
<text x="577.1" y="297.9">±1°</text>
<text x="558.5" y="302.1">10 UP TO 50</text>
<text x="575.5" y="302.1">±0°30'</text>
<text x="557.4" y="310.6">120 UP TO 400</text>
<text x="558.2" y="306.3">50 UP TO 120</text>
<text x="575.5" y="310.6">±0°10'</text>
<text x="575.5" y="306.4">±0°20'</text>
<text x="558.8" y="319.2">0.5 UP TO 3</text>
<text x="559.4" y="323.4">3 UP TO 6</text>
<text x="576.6" y="319.2">±0.1</text>
<text x="576.6" y="323.5">±0.1</text>
<text x="558.9" y="327.7">6 UP TO 30</text>
<text x="576.7" y="327.7">±0.2</text>
<text x="557.8" y="332">30 UP TO 120</text>
<text x="576.6" y="332">±0.3</text>
<text x="556.8" y="340.5">315 UP TO 1000</text>
<text x="557.3" y="336.3">120 UP TO 315</text>
<text x="576.6" y="336.3">±0.5</text>
<text x="576.6" y="340.5">±0.8</text>
<text x="415.2" y="346.4">.</text>
<text x="530.3" y="346.5">.</text>
<text x="545.9" y="346.4">.</text>
<text x="556.2" y="344.7">1000 UP TO 2000</text>
<text x="576.6" y="344.7">±1.2</text>
<text x="415.2" y="351.5">.</text>
<text x="530" y="351.3">.</text>
<text x="545.9" y="351.4">.</text>
<text x="558.9" y="349">OVER 2000</text>
<text x="577.6" y="349">±2</text>
</g>
<g font-size="2.4">
<text x="7.7" y="382.7" transform="rotate(-90 7.7 382.7)">Uploading\2022-23\P23Y5\P23Y5b096022.dft</text>
<text x="7.7" y="409.8" transform="rotate(-90 7.7 409.8)">\\srv01043\ExDM</text>
</g>
<g font-size="2.1">
<text x="558.5" y="232.4">UNSPECIFIED TOL.(FAB)</text>
<text x="559.5" y="234.7">FOR ANGULAR IN mm.</text>
<text x="558.6" y="253.9">UNSPECIFIED TOL.(FAB)</text>
<text x="560.7" y="256.3">FOR LINEAR IN mm.</text>
<text x="558.7" y="292.3">UNSPECIFIED TOL.(M/C)</text>
<text x="559.6" y="294.7">FOR ANGULAR IN mm.</text>
<text x="558.7" y="313.7">UNSPECIFIED TOL.(M/C)</text>
<text x="560.6" y="316.1">FOR LINEAR IN mm.</text>
</g>
</svg>
